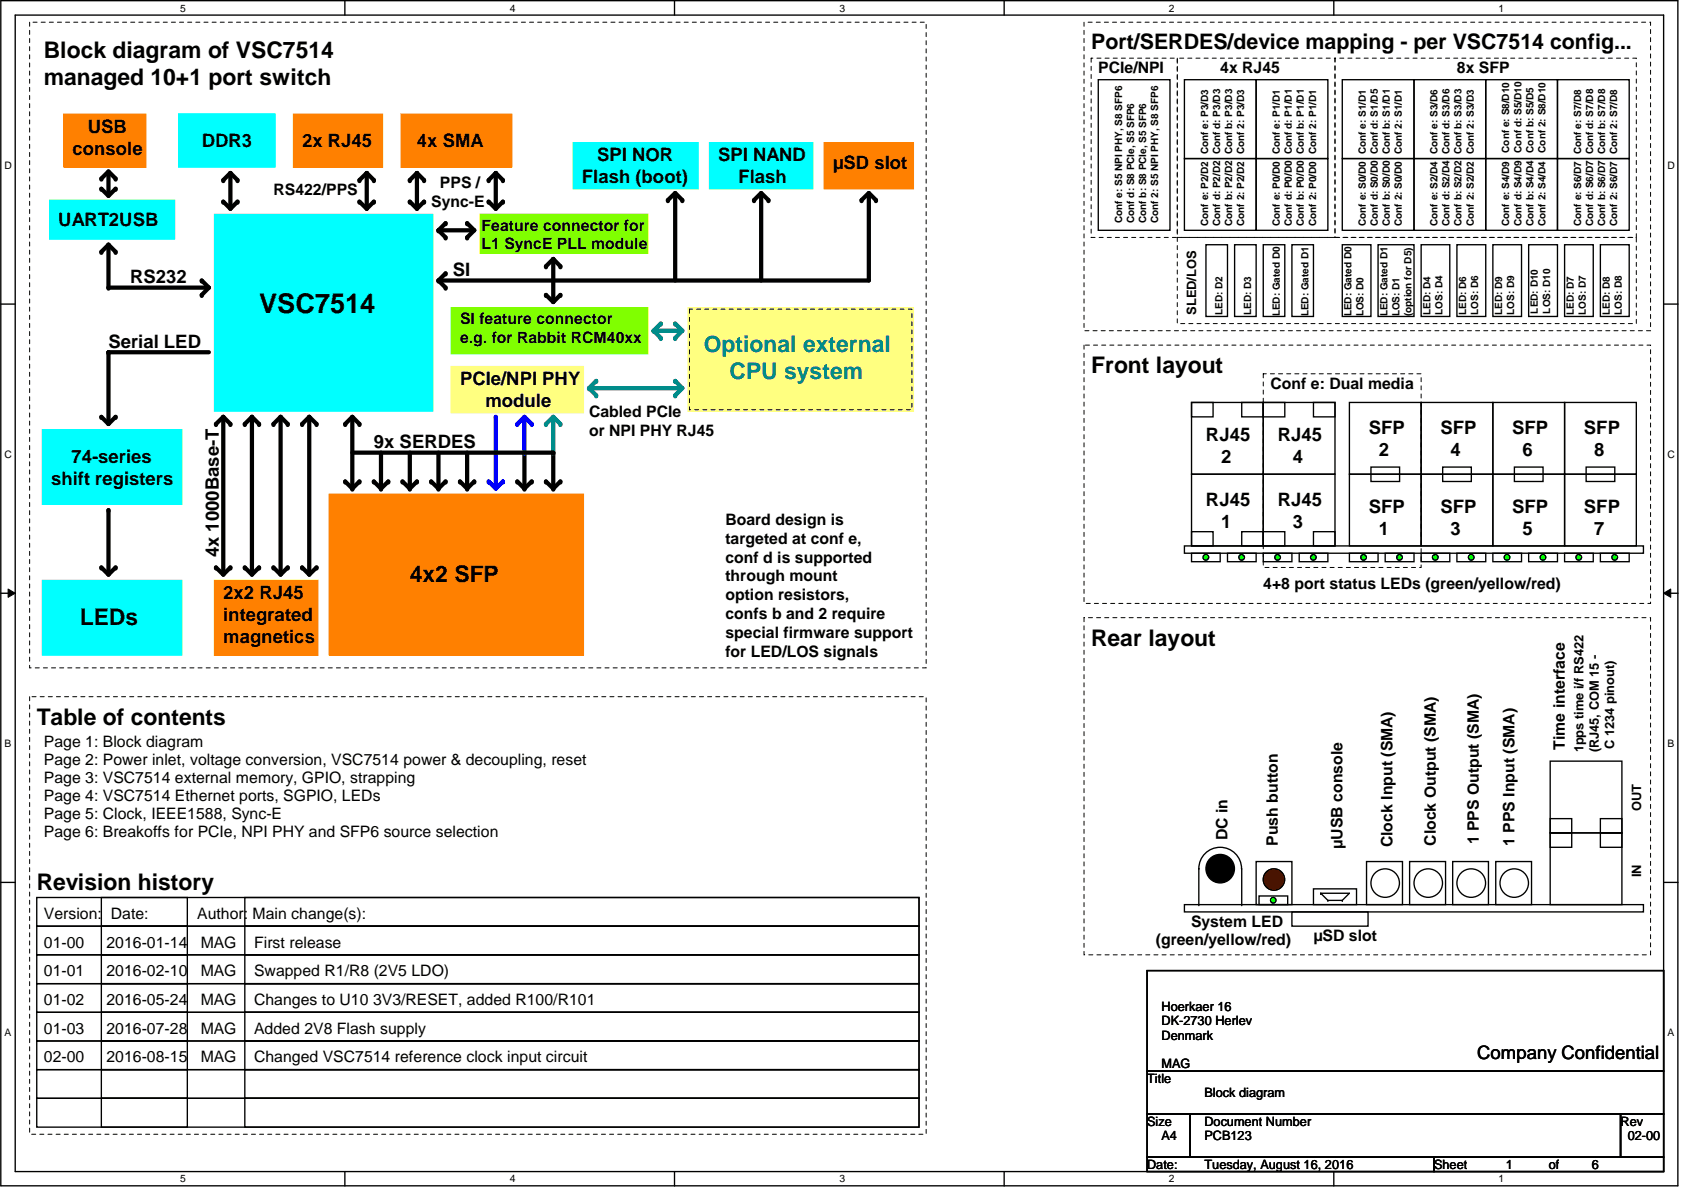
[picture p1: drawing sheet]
<svg xmlns="http://www.w3.org/2000/svg" width="420mm" height="297mm" viewBox="0 0 420 297" stroke-linecap="round" stroke-linejoin="round" font-family="sans-serif">
<path d="M.2 .2h418.7v295.8h-418.7zM3.8 3.8h411.5v288.6h-411.5z" fill="none" stroke="#000" stroke-width=".34"/>
<g fill="#fff">
<path d="M44.9 .6h1.5v2.8h-1.5z"/>
<path d="M44.9 292.8h1.5v2.9h-1.5z"/>
</g>
<path d="M86.1 .2v3.6M86.1 292.4v3.6" fill="none" stroke="#000" stroke-width=".34"/>
<g fill="#fff">
<path d="M127.2 .6h1.5v2.8h-1.5z"/>
<path d="M127.2 292.8h1.5v2.9h-1.5z"/>
</g>
<path d="M168.4 .2v3.6M168.4 292.4v3.6" fill="none" stroke="#000" stroke-width=".34"/>
<g fill="#fff">
<path d="M209.5 .6h1.5v2.8h-1.5z"/>
<path d="M209.5 292.8h1.5v2.9h-1.5z"/>
</g>
<path d="M250.7 .2v3.6M250.7 292.4v3.6" fill="none" stroke="#000" stroke-width=".34"/>
<g fill="#fff">
<path d="M291.8 .6h1.5v2.8h-1.5z"/>
<path d="M291.8 292.8h1.5v2.9h-1.5z"/>
</g>
<path d="M333 .2v3.6M333 292.4v3.6" fill="none" stroke="#000" stroke-width=".34"/>
<g fill="#fff">
<path d="M374.1 .6h1.5v2.8h-1.5z"/>
<path d="M374.1 292.8h1.5v2.9h-1.5z"/>
<path d="M1.1 39.8h1.9v2.9h-1.9z"/>
<path d="M416.3 39.8h1.8v2.9h-1.8z"/>
<path d="M1.1 112h1.9v2.9h-1.9z"/>
<path d="M416.3 112h1.8v2.9h-1.8z"/>
</g>
<path d="M.2 75.9h3.6M415.3 75.9h3.6" fill="none" stroke="#000" stroke-width=".34"/>
<g fill="#fff">
<path d="M1.1 184.1h1.8v2.9h-1.8z"/>
<path d="M416.3 184.1h1.7v2.9h-1.7z"/>
</g>
<path d="M.2 148.1h3.6M415.3 148.1h3.6" fill="none" stroke="#000" stroke-width=".34"/>
<path d="M2 147l1.8 1.1-1.8 1zM415.3 148.1l1.8-1.1v2.1z" fill="#000"/>
<path d="M2 147l1.8 1.1-1.8 1zM415.3 148.1l1.8-1.1v2.1z" fill="none" stroke="#000" stroke-width=".25"/>
<g fill="#fff">
<path d="M1.1 256.3h1.8v2.9h-1.8z"/>
<path d="M416.3 256.3h1.7v2.9h-1.7z"/>
</g>
<path d="M.2 220.3h3.6M415.3 220.3h3.6M286.4 242.3h128.9v25.1h-128.9zM286.4 267.4h128.9v10.7h-128.9zM286.4 278.1h10.7v10.7h-10.7zM297.1 278.1h107.5v10.7h-107.5zM404.6 278.1h10.7v10.7h-10.7zM286.4 288.8h71.6v3.6h-71.6zM358 288.8h57.3v3.6h-57.3z" fill="none" stroke="#000" stroke-width=".34"/>
<path d="M53.9 145.2h25.1v18h-25.1z" fill-rule="evenodd" fill="#ff8000"/>
<path d="M53.9 145.2h25.1v18h-25.1z" fill="none" stroke="#ff8000" stroke-width="1.1"/>
<path d="M7.4 5.5h223.8v161.2h-223.8z" fill="none" stroke="#000" stroke-width=".25" stroke-dasharray="1 1 1 1 1 1 1 1"/>
<path d="M53.9 53.9h53.7v48.4h-53.7z" fill-rule="evenodd" fill="#0ff"/>
<path d="M53.9 53.9h53.7v48.4h-53.7z" fill="none" stroke="#0ff" stroke-width="1.1"/>
<path d="M27.1 71.8h25M50.4 70l1.7 1.8M52.1 71.8l-1.7 1.8" fill="none" stroke="#000" stroke-width="1.1"/>
<g fill="#000">
<circle cx="27.1" cy="71.8" r=".53"/>
<circle cx="50.4" cy="70" r=".53"/>
<circle cx="50.4" cy="73.6" r=".53"/>
</g>
<path d="M11 107.6h34v17.9h-34z" fill-rule="evenodd" fill="#0ff"/>
<path d="M11 107.6h34v17.9h-34z" fill="none" stroke="#0ff" stroke-width="1.1"/>
<path d="M11 145.2h34v18h-34z" fill-rule="evenodd" fill="#0ff"/>
<path d="M11 145.2h34v18h-34z" fill="none" stroke="#0ff" stroke-width="1.1"/>
<path d="M52.1 87.9h-25v17.9M55.7 104.1v39.3M62.9 104.1v39.3M70.1 104.1v39.3M77.2 104.1v39.3M27.1 127.3v16.1M25.3 141.6l1.8 1.8M28.9 141.6l-1.8 1.8" fill="none" stroke="#000" stroke-width="1.1"/>
<g fill="#000">
<circle cx="27.1" cy="87.9" r=".53"/>
<circle cx="55.7" cy="104.1" r=".53"/>
<circle cx="62.9" cy="104.1" r=".53"/>
<circle cx="70.1" cy="104.1" r=".53"/>
<circle cx="77.2" cy="104.1" r=".53"/>
<circle cx="27.1" cy="127.3" r=".53"/>
<circle cx="25.3" cy="141.6" r=".53"/>
<circle cx="28.9" cy="141.6" r=".53"/>
</g>
<path d="M12.8 50.3h30.4v9h-30.4z" fill-rule="evenodd" fill="#0ff"/>
<path d="M12.8 50.3h30.4v9h-30.4z" fill="none" stroke="#0ff" stroke-width="1.1"/>
<path d="M27.1 61.1l-1.8 1.8M27.1 61.1l1.8 1.8M27.1 61.1v10.7" fill="none" stroke="#000" stroke-width="1.1"/>
<g fill="#000">
<circle cx="25.3" cy="62.9" r=".53"/>
<circle cx="27.1" cy="61.1" r=".53"/>
<circle cx="28.9" cy="62.9" r=".53"/>
</g>
<path d="M16.3 28.8h19.7v12.6h-19.7z" fill-rule="evenodd" fill="#ff8000"/>
<path d="M16.3 28.8h19.7v12.6h-19.7z" fill="none" stroke="#ff8000" stroke-width="1.1"/>
<path d="M25.3 44.6l1.8-1.8 1.8 1.8M25.3 47.1l1.8 1.8 1.8-1.8M27.1 43.2v5.4M25.3 104.1l1.8 1.7 1.8-1.7" fill="none" stroke="#000" stroke-width="1.1"/>
<g fill="#000">
<circle cx="25.3" cy="44.6" r=".53"/>
<circle cx="25.3" cy="47.1" r=".53"/>
<circle cx="27.1" cy="43.2" r=".53"/>
<circle cx="28.9" cy="47.1" r=".53"/>
<circle cx="28.9" cy="44.6" r=".53"/>
<circle cx="25.3" cy="104.1" r=".53"/>
<circle cx="28.9" cy="104.1" r=".53"/>
</g>
<path d="M143.5 36h30.4v10.7h-30.4z" fill-rule="evenodd" fill="#0ff"/>
<path d="M143.5 36h30.4v10.7h-30.4z" fill="none" stroke="#0ff" stroke-width="1.1"/>
<path d="M172.1 77.2h55.6v25.1h-55.6z" fill-rule="evenodd" fill="#ffff80"/>
<path d="M172.1 77.2h55.6v25.1h-55.6z" fill="none" stroke="#ffff80" stroke-width="1.1"/>
<path d="M270.6 5.5h141.5v77h-141.5zM172.1 77.2h55.6v25.1h-55.6zM270.6 86.1h141.5v64.5h-141.5zM7.4 173.9h223.8v109.2h-223.8z" fill="none" stroke="#000" stroke-width=".25" stroke-dasharray="1 1 1 1 1 1 1 1"/>
<g fill="none" stroke="#000" stroke-width=".34">
<path d="M274.2 19.9h17.9v37.6h-17.9zM295.7 19.9h17.9v19.7h-17.9zM313.6 19.9h17.9v19.7h-17.9zM335.1 19.9h17.9v19.7h-17.9zM353 19.9h17.9v19.7h-17.9zM370.9 19.9h17.9v19.7h-17.9zM388.8 19.9h17.9v19.7h-17.9zM295.7 39.6h17.9v17.9h-17.9zM313.6 39.6h17.9v17.9h-17.9zM335.1 39.6h17.9v17.9h-17.9zM353 39.6h17.9v17.9h-17.9zM370.9 39.6h17.9v17.9h-17.9z"/>
<path d="M388.8 39.6h17.9v17.9h-17.9zM308.2 61.1h5.4v17.9h-5.4zM315.4 61.1h5.3v17.9h-5.3zM322.5 61.1h5.4v17.9h-5.4zM335.1 61.1h7.2v17.9h-7.2zM344 61.1h9v17.9h-9zM354.8 61.1h7.1v17.9h-7.1zM363.7 61.1h7.2v17.9h-7.2zM372.7 61.1h7.1v17.9h-7.1zM381.6 61.1h7.2v17.9h-7.2zM390.6 61.1h7.2v17.9h-7.2zM399.5 61.1h7.2v17.9h-7.2z"/>
<path d="M297.5 100.5h17.9v17.9h-17.9zM297.5 100.5h5.3v3.6h-5.3zM297.5 118.4h17.9v17.9h-17.9zM310 100.5h5.4v3.6h-5.4zM315.4 100.5h17.9v17.9h-17.9zM315.4 100.5h5.3v3.6h-5.3zM315.4 118.4h17.9v17.9h-17.9zM327.9 100.5h5.4v3.6h-5.4zM336.9 118.4h17.9v17.9h-17.9zM336.9 100.5h17.9v17.9h-17.9zM342.3 116.6h7.1v3.6h-7.1zM354.8 118.4h17.9v17.9h-17.9z"/>
<path d="M354.8 100.5h17.9v17.9h-17.9zM360.2 116.6h7.1v3.6h-7.1zM372.7 118.4h17.9v17.9h-17.9zM372.7 100.5h17.9v17.9h-17.9zM378.1 116.6h7.1v3.6h-7.1zM390.6 118.4h17.9v17.9h-17.9zM390.6 100.5h17.9v17.9h-17.9zM396 116.6h7.1v3.6h-7.1zM295.7 136.3h114.6v1.8h-114.6zM297.5 132.7h5.3v3.6h-5.3zM310 132.7h5.4v3.6h-5.4zM315.4 132.7h5.3v3.6h-5.3z"/>
<path d="M327.9 132.7h5.4v3.6h-5.4zM9.2 224h220.2v7.2h-220.2zM9.2 231.2h220.2v7.1h-220.2zM9.2 238.3h220.2v7.2h-220.2zM25.3 224h21.5v7.2h-21.5zM25.3 231.2h21.5v7.1h-21.5zM25.3 238.3h21.5v7.2h-21.5zM61.1 224h168.3v7.2h-168.3zM61.1 231.2h168.3v7.1h-168.3zM61.1 238.3h168.3v7.2h-168.3zM9.2 245.5h220.2v7.2h-220.2zM9.2 252.7h220.2v7.1h-220.2z"/>
<path d="M9.2 259.8h220.2v7.2h-220.2zM25.3 245.5h21.5v7.2h-21.5zM25.3 252.7h21.5v7.1h-21.5zM25.3 259.8h21.5v7.2h-21.5zM61.1 245.5h168.3v7.2h-168.3zM61.1 252.7h168.3v7.1h-168.3zM61.1 259.8h168.3v7.2h-168.3zM9.2 267h220.2v7.2h-220.2zM9.2 274.2h220.2v7.1h-220.2zM25.3 267h21.5v7.2h-21.5zM25.3 274.2h21.5v7.1h-21.5zM61.1 267h168.3v7.2h-168.3z"/>
<path d="M61.1 274.2h168.3v7.1h-168.3z"/>
</g>
<circle cx="301" cy="139.1" r=".7" fill="#0f0"/>
<circle cx="301" cy="139.1" r=".7" fill="none" stroke="#0f0" stroke-width=".34"/>
<circle cx="301" cy="139.1" r=".7" fill="none" stroke="#000" stroke-width=".34"/>
<circle cx="310" cy="139.1" r=".7" fill="#0f0"/>
<circle cx="310" cy="139.1" r=".7" fill="none" stroke="#0f0" stroke-width=".34"/>
<g fill="none" stroke="#000" stroke-width=".34">
<path d="M306.4 138.1h7.2v2.1h-7.2z"/>
<circle cx="310" cy="139.1" r=".7"/>
</g>
<circle cx="318.9" cy="139.1" r=".7" fill="#0f0"/>
<circle cx="318.9" cy="139.1" r=".7" fill="none" stroke="#0f0" stroke-width=".34"/>
<g fill="none" stroke="#000" stroke-width=".34">
<path d="M297.5 138.1h7.1v2.1h-7.1zM315.4 138.1h7.1v2.1h-7.1z"/>
<circle cx="318.9" cy="139.1" r=".7"/>
</g>
<circle cx="327.9" cy="139.1" r=".7" fill="#0f0"/>
<circle cx="327.9" cy="139.1" r=".7" fill="none" stroke="#0f0" stroke-width=".34"/>
<g fill="none" stroke="#000" stroke-width=".34">
<path d="M324.3 138.1h7.2v2.1h-7.2z"/>
<circle cx="327.9" cy="139.1" r=".7"/>
</g>
<circle cx="340.4" cy="139.1" r=".7" fill="#0f0"/>
<circle cx="340.4" cy="139.1" r=".7" fill="none" stroke="#0f0" stroke-width=".34"/>
<circle cx="340.4" cy="139.1" r=".7" fill="none" stroke="#000" stroke-width=".34"/>
<circle cx="349.4" cy="139.1" r=".7" fill="#0f0"/>
<circle cx="349.4" cy="139.1" r=".7" fill="none" stroke="#0f0" stroke-width=".34"/>
<g fill="none" stroke="#000" stroke-width=".34">
<path d="M336.9 138.1h7.1v2.1h-7.1zM345.8 138.1h7.2v2.1h-7.2z"/>
<circle cx="349.4" cy="139.1" r=".7"/>
</g>
<circle cx="358.3" cy="139.1" r=".7" fill="#0f0"/>
<circle cx="358.3" cy="139.1" r=".7" fill="none" stroke="#0f0" stroke-width=".34"/>
<g fill="none" stroke="#000" stroke-width=".34">
<path d="M354.8 138.1h7.1v2.1h-7.1z"/>
<circle cx="358.3" cy="139.1" r=".7"/>
</g>
<circle cx="367.3" cy="139.1" r=".7" fill="#0f0"/>
<circle cx="367.3" cy="139.1" r=".7" fill="none" stroke="#0f0" stroke-width=".34"/>
<g fill="none" stroke="#000" stroke-width=".34">
<path d="M363.7 138.1h7.2v2.1h-7.2z"/>
<circle cx="367.3" cy="139.1" r=".7"/>
</g>
<circle cx="376.2" cy="139.1" r=".7" fill="#0f0"/>
<circle cx="376.2" cy="139.1" r=".7" fill="none" stroke="#0f0" stroke-width=".34"/>
<circle cx="376.2" cy="139.1" r=".7" fill="none" stroke="#000" stroke-width=".34"/>
<circle cx="385.2" cy="139.1" r=".7" fill="#0f0"/>
<circle cx="385.2" cy="139.1" r=".7" fill="none" stroke="#0f0" stroke-width=".34"/>
<g fill="none" stroke="#000" stroke-width=".34">
<path d="M372.7 138.1h7.1v2.1h-7.1zM381.6 138.1h7.2v2.1h-7.2z"/>
<circle cx="385.2" cy="139.1" r=".7"/>
</g>
<circle cx="394.1" cy="139.1" r=".7" fill="#0f0"/>
<circle cx="394.1" cy="139.1" r=".7" fill="none" stroke="#0f0" stroke-width=".34"/>
<circle cx="394.1" cy="139.1" r=".7" fill="none" stroke="#000" stroke-width=".34"/>
<circle cx="403.1" cy="139.1" r=".7" fill="#0f0"/>
<circle cx="403.1" cy="139.1" r=".7" fill="none" stroke="#0f0" stroke-width=".34"/>
<g fill="none" stroke="#000" stroke-width=".34">
<path d="M390.6 138.1h7.2v2.1h-7.2zM399.5 138.1h7.2v2.1h-7.2zM310 216.9a5.3 5.3 0 0 0-5.4-5.4 5.3 5.3 0 0 0-5.3 5.4v8.9M310 216.9v8.9M341.2 215.1h8.9v10.7h-8.9zM351.9 215.1h9v10.7h-9zM362.7 215.1h8.9v10.7h-8.9zM387 207.9h17.9v17.9h-17.9zM295.7 225.8h114.6v1.8h-114.6z"/>
<circle cx="403.1" cy="139.1" r=".7"/>
<circle cx="304.6" cy="216.8" r="1.78"/>
<circle cx="304.6" cy="216.8" r="3.6"/>
<circle cx="345.8" cy="220.4" r="3.6"/>
<circle cx="356.6" cy="220.4" r="3.6"/>
<circle cx="367.3" cy="220.4" r="3.6"/>
<circle cx="378" cy="220.4" r="3.6"/>
</g>
<path d="M315.4 93.3h39.4v48.3h-39.4zM270.6 154.2h141.5v84.1h-141.5z" fill="none" stroke="#000" stroke-width=".25" stroke-dasharray="1 1 1 1 1 1 1 1"/>
<g fill="#000">
<circle cx="304.6" cy="216.8" r="1.78"/>
<circle cx="304.6" cy="216.8" r="3.6"/>
</g>
<g fill="#000">
<circle cx="299.3" cy="225.8" r=".17"/>
<circle cx="310" cy="225.8" r=".17"/>
</g>
<circle cx="317.9" cy="224.7" r=".68" fill="#0f0"/>
<circle cx="317.9" cy="224.7" r=".68" fill="none" stroke="#0f0" stroke-width=".34"/>
<g fill="none" stroke="#000" stroke-width=".34">
<path d="M314.3 223.6h7.2v2.2h-7.2z"/>
<circle cx="317.9" cy="224.7" r=".68"/>
</g>
<circle cx="318" cy="219.5" r="2.67" fill="#800000"/>
<circle cx="318" cy="219.5" r="2.67" fill="none" stroke="#800000" stroke-width=".34"/>
<g fill="none" stroke="#000" stroke-width=".34">
<path d="M301.1 61.1h5.3v17.9h-5.3zM313.6 215.1h8.9v10.7h-8.9zM387 207.9h5.4v3.6h-5.4zM399.5 207.9h5.4v3.6h-5.4z"/>
<circle cx="318" cy="219.5" r="2.67"/>
</g>
<path d="M272.4 14.5h21.5v44.8h-21.5zM293.9 14.5h39.4v44.8h-39.4zM333.3 14.5h75.2v44.8h-75.2zM293.9 59.3h114.6v21.5h-114.6z" fill="none" stroke="#000" stroke-width=".25" stroke-dasharray="1 1 1 1 1 1 1 1"/>
<path d="M55.7 50.3l1.8 1.8 1.8-1.8" fill="none" stroke="#000" stroke-width="1.1"/>
<g fill="#000">
<circle cx="55.7" cy="50.3" r=".53"/>
<circle cx="59.3" cy="50.3" r=".53"/>
</g>
<path d="M45 28.8h23.3v12.6h-23.3z" fill-rule="evenodd" fill="#0ff"/>
<path d="M45 28.8h23.3v12.6h-23.3z" fill="none" stroke="#0ff" stroke-width="1.1"/>
<path d="M82.6 123.7h62.7v39.5h-62.7z" fill-rule="evenodd" fill="#ff8000"/>
<path d="M82.6 123.7h62.7v39.5h-62.7z" fill="none" stroke="#ff8000" stroke-width="1.1"/>
<path d="M113 91.9h32.3v10.7h-32.3z" fill-rule="evenodd" fill="#ffff80"/>
<path d="M113 91.9h32.3v10.7h-32.3z" fill="none" stroke="#ffff80" stroke-width="1.1"/>
<path d="M113 77.2h48.4v10.7h-48.4z" fill-rule="evenodd" fill="#80ff00"/>
<path d="M113 77.2h48.4v10.7h-48.4z" fill="none" stroke="#80ff00" stroke-width="1.1"/>
<path d="M147.1 96.9l1.7 1.8" fill="none" stroke="#008080" stroke-width="1.1"/>
<circle cx="148.8" cy="98.7" r=".53" fill="#008080"/>
<path d="M148.8 95.1l-1.7 1.8" fill="none" stroke="#008080" stroke-width="1.1"/>
<circle cx="148.8" cy="95.1" r=".53" fill="#008080"/>
<path d="M147.1 96.9h23.2" fill="none" stroke="#008080" stroke-width="1.1"/>
<circle cx="147.1" cy="96.9" r=".53" fill="#008080"/>
<path d="M170.3 96.9l-1.7 1.8" fill="none" stroke="#008080" stroke-width="1.1"/>
<circle cx="168.6" cy="98.7" r=".53" fill="#008080"/>
<path d="M168.6 95.1l1.7 1.8" fill="none" stroke="#008080" stroke-width="1.1"/>
<circle cx="168.6" cy="95.1" r=".53" fill="#008080"/>
<path d="M163.2 82.5h7.1" fill="none" stroke="#008080" stroke-width="1.1"/>
<circle cx="163.2" cy="82.5" r=".53" fill="#008080"/>
<path d="M165 80.8l-1.8 1.7" fill="none" stroke="#008080" stroke-width="1.1"/>
<circle cx="165" cy="80.8" r=".53" fill="#008080"/>
<path d="M163.2 82.5l1.8 1.9" fill="none" stroke="#008080" stroke-width="1.1"/>
<circle cx="165" cy="84.4" r=".53" fill="#008080"/>
<path d="M170.3 82.5l-1.7 1.9" fill="none" stroke="#008080" stroke-width="1.1"/>
<circle cx="168.6" cy="84.4" r=".53" fill="#008080"/>
<path d="M168.6 80.8l1.7 1.7" fill="none" stroke="#008080" stroke-width="1.1"/>
<circle cx="168.6" cy="80.8" r=".53" fill="#008080"/>
<path d="M177.5 36h25.1v10.7h-25.1z" fill-rule="evenodd" fill="#0ff"/>
<path d="M177.5 36h25.1v10.7h-25.1z" fill="none" stroke="#0ff" stroke-width="1.1"/>
<path d="M188.2 50l1.8-1.8 1.8 1.8M190 48.6v21.4" fill="none" stroke="#000" stroke-width="1.1"/>
<g fill="#000">
<circle cx="188.2" cy="50" r=".53"/>
<circle cx="190" cy="48.6" r=".53"/>
<circle cx="191.8" cy="50" r=".53"/>
</g>
<path d="M206.2 36h21.5v10.7h-21.5z" fill-rule="evenodd" fill="#ff8000"/>
<path d="M206.2 36h21.5v10.7h-21.5z" fill="none" stroke="#ff8000" stroke-width="1.1"/>
<path d="M57.5 43.2l-1.8 1.8M57.5 43.2v8.9M57.5 43.2l1.8 1.8M215.1 50l1.8-1.8 1.8 1.8M216.9 48.6v21.4" fill="none" stroke="#000" stroke-width="1.1"/>
<g fill="#000">
<circle cx="55.7" cy="45" r=".53"/>
<circle cx="57.5" cy="43.2" r=".53"/>
<circle cx="59.3" cy="45" r=".53"/>
<circle cx="215.1" cy="50" r=".53"/>
<circle cx="216.9" cy="48.6" r=".53"/>
<circle cx="218.7" cy="50" r=".53"/>
</g>
<path d="M73.6 28.8h21.5v12.6h-21.5z" fill-rule="evenodd" fill="#ff8000"/>
<path d="M73.6 28.8h21.5v12.6h-21.5z" fill="none" stroke="#ff8000" stroke-width="1.1"/>
<path d="M100.5 28.8h26.9v12.6h-26.9z" fill-rule="evenodd" fill="#ff8000"/>
<path d="M100.5 28.8h26.9v12.6h-26.9z" fill="none" stroke="#ff8000" stroke-width="1.1"/>
<path d="M102.3 50.3l1.8 1.8M104.1 43.2l1.8 1.8M104.1 43.2l-1.8 1.8M104.1 43.2v8.9M105.9 50.3l-1.8 1.8" fill="none" stroke="#000" stroke-width="1.1"/>
<g fill="#000">
<circle cx="102.3" cy="50.3" r=".53"/>
<circle cx="102.3" cy="45" r=".53"/>
<circle cx="104.1" cy="43.2" r=".53"/>
<circle cx="105.9" cy="50.3" r=".53"/>
<circle cx="105.9" cy="45" r=".53"/>
</g>
<path d="M120.2 53.9h41.2v9h-41.2z" fill-rule="evenodd" fill="#80ff00"/>
<path d="M120.2 53.9h41.2v9h-41.2z" fill="none" stroke="#80ff00" stroke-width="1.1"/>
<g fill="none" stroke="#000" stroke-width="1.1">
<path d="M109.5 57.5l1.7 1.8M109.5 57.5h8.9M111.2 55.7l-1.7 1.8M116.6 55.7l1.8 1.8M118.4 57.5l-1.8 1.8M122 50.3l1.8 1.8M123.8 43.2l-1.8 1.8M123.8 43.2l1.7 1.8M123.8 43.2v8.9M125.5 50.3l-1.7 1.8M166.7 50l1.9-1.8 1.7 1.8M168.6 48.6v21.4"/>
<path d="M109.5 70l1.7 1.8M109.5 70h107.4M111.2 68.2l-1.7 1.8M136.3 73.6l1.8 1.8M138.1 64.6l-1.8 1.9M138.1 64.6v10.8M138.1 64.6l1.8 1.9M139.9 73.6l-1.8 1.8M53.9 105.8l1.8-1.7 1.8 1.7M61.1 105.8l1.8-1.7 1.8 1.7M68.3 105.8l1.8-1.7 1.7 1.7M75.4 105.8l1.8-1.7 1.8 1.7"/>
<path d="M88 104.1l1.7 1.7M88 104.1l-1.8 1.7M88 104.1v17.9M95.1 113v9M102.3 113v9M109.5 113v9M116.6 113v9M130.9 113v9M138.1 113v9M86.2 120.2l1.8 1.8M89.7 120.2l-1.7 1.8M93.3 120.2l1.8 1.8"/>
<path d="M96.9 120.2l-1.8 1.8M100.5 120.2l1.8 1.8M104.1 120.2l-1.8 1.8M107.6 120.2l1.9 1.8M111.2 120.2l-1.7 1.8M114.8 120.2l1.8 1.8M118.4 120.2l-1.8 1.8M129.1 120.2l1.8 1.8M132.7 120.2l-1.8 1.8M136.3 120.2l1.8 1.8M139.9 120.2l-1.8 1.8M53.9 141.6l1.8 1.8 1.8-1.8"/>
<path d="M61.1 141.6l1.8 1.8 1.8-1.8M68.3 141.6l1.8 1.8 1.7-1.8M75.4 141.6l1.8 1.8 1.8-1.8"/>
</g>
<g fill="#000">
<circle cx="109.5" cy="57.5" r=".53"/>
<circle cx="111.2" cy="55.7" r=".53"/>
<circle cx="111.2" cy="59.3" r=".53"/>
<circle cx="116.6" cy="59.3" r=".53"/>
<circle cx="116.6" cy="55.7" r=".53"/>
<circle cx="122" cy="50.3" r=".53"/>
<circle cx="122" cy="45" r=".53"/>
<circle cx="123.8" cy="43.2" r=".53"/>
<circle cx="125.5" cy="45" r=".53"/>
<circle cx="125.5" cy="50.3" r=".53"/>
<circle cx="166.7" cy="50" r=".53"/>
<circle cx="168.6" cy="48.6" r=".53"/>
<circle cx="170.3" cy="50" r=".53"/>
<circle cx="109.5" cy="70" r=".53"/>
<circle cx="111.2" cy="71.8" r=".53"/>
<circle cx="111.2" cy="68.2" r=".53"/>
<circle cx="136.3" cy="73.6" r=".53"/>
<circle cx="136.3" cy="66.5" r=".53"/>
<circle cx="138.1" cy="64.6" r=".53"/>
<circle cx="139.9" cy="73.6" r=".53"/>
<circle cx="139.9" cy="66.5" r=".53"/>
<circle cx="53.9" cy="105.8" r=".53"/>
<circle cx="57.5" cy="105.8" r=".53"/>
<circle cx="61.1" cy="105.8" r=".53"/>
<circle cx="64.7" cy="105.8" r=".53"/>
<circle cx="68.3" cy="105.8" r=".53"/>
<circle cx="71.8" cy="105.8" r=".53"/>
<circle cx="75.4" cy="105.8" r=".53"/>
<circle cx="79" cy="105.8" r=".53"/>
<circle cx="86.2" cy="105.8" r=".53"/>
<circle cx="89.7" cy="105.8" r=".53"/>
<circle cx="86.2" cy="120.2" r=".53"/>
<circle cx="88" cy="122" r=".53"/>
<circle cx="89.7" cy="120.2" r=".53"/>
<circle cx="93.3" cy="120.2" r=".53"/>
<circle cx="95.1" cy="122" r=".53"/>
<circle cx="96.9" cy="120.2" r=".53"/>
<circle cx="100.5" cy="120.2" r=".53"/>
<circle cx="102.3" cy="122" r=".53"/>
<circle cx="104.1" cy="120.2" r=".53"/>
<circle cx="107.6" cy="120.2" r=".53"/>
<circle cx="109.5" cy="122" r=".53"/>
<circle cx="111.2" cy="120.2" r=".53"/>
<circle cx="114.8" cy="120.2" r=".53"/>
<circle cx="116.6" cy="122" r=".53"/>
<circle cx="118.4" cy="120.2" r=".53"/>
<circle cx="129.1" cy="120.2" r=".53"/>
<circle cx="130.9" cy="122" r=".53"/>
<circle cx="132.7" cy="120.2" r=".53"/>
<circle cx="136.3" cy="120.2" r=".53"/>
<circle cx="138.1" cy="122" r=".53"/>
<circle cx="139.9" cy="120.2" r=".53"/>
<circle cx="53.9" cy="141.6" r=".53"/>
<circle cx="57.5" cy="141.6" r=".53"/>
<circle cx="61.1" cy="141.6" r=".53"/>
<circle cx="64.7" cy="141.6" r=".53"/>
<circle cx="68.3" cy="141.6" r=".53"/>
<circle cx="71.8" cy="141.6" r=".53"/>
<circle cx="75.4" cy="141.6" r=".53"/>
<circle cx="79" cy="141.6" r=".53"/>
</g>
<path d="M122 120.2l1.8 1.8" fill="none" stroke="#00f" stroke-width="1.1"/>
<circle cx="122" cy="120.2" r=".53" fill="#00f"/>
<path d="M123.8 104.1v17.9" fill="none" stroke="#00f" stroke-width="1.1"/>
<circle cx="123.8" cy="104.1" r=".53" fill="#00f"/>
<path d="M125.5 120.2l-1.7 1.8" fill="none" stroke="#00f" stroke-width="1.1"/>
<circle cx="125.5" cy="120.2" r=".53" fill="#00f"/>
<path d="M130.9 104.1l1.8 1.7" fill="none" stroke="#00f" stroke-width="1.1"/>
<circle cx="132.7" cy="105.8" r=".53" fill="#00f"/>
<path d="M130.9 104.1v8.9" fill="none" stroke="#00f" stroke-width="1.1"/>
<circle cx="130.9" cy="113" r=".53" fill="#00f"/>
<path d="M130.9 104.1l-1.8 1.7" fill="none" stroke="#00f" stroke-width="1.1"/>
<circle cx="129.1" cy="105.8" r=".53" fill="#00f"/>
<path d="M89.7 50.3l1.9 1.8M91.6 43.2l-1.9 1.8M91.6 43.2l1.7 1.8M91.6 43.2v8.9M93.3 50.3l-1.7 1.8" fill="none" stroke="#000" stroke-width="1.1"/>
<g fill="#000">
<circle cx="89.7" cy="50.3" r=".53"/>
<circle cx="89.7" cy="45" r=".53"/>
<circle cx="91.6" cy="43.2" r=".53"/>
<circle cx="93.3" cy="50.3" r=".53"/>
<circle cx="93.3" cy="45" r=".53"/>
</g>
<path d="M138.1 104.1l1.8 1.7" fill="none" stroke="#008080" stroke-width="1.1"/>
<circle cx="139.9" cy="105.8" r=".53" fill="#008080"/>
<path d="M138.1 104.1v8.9" fill="none" stroke="#008080" stroke-width="1.1"/>
<circle cx="138.1" cy="113" r=".53" fill="#008080"/>
<path d="M138.1 104.1l-1.8 1.7" fill="none" stroke="#008080" stroke-width="1.1"/>
<circle cx="136.3" cy="105.8" r=".53" fill="#008080"/>
<path d="M88 113h50.1" fill="none" stroke="#000" stroke-width="1.1"/>
<g fill="#000">
<circle cx="138.1" cy="113" r=".53"/>
<circle cx="329.7" cy="223" r=".17"/>
<circle cx="331.5" cy="224.7" r=".17"/>
<circle cx="335.1" cy="224.7" r=".17"/>
</g>
<path d="M387 190h17.9v17.9h-17.9zM373.4 215.1h8.9v10.7h-8.9zM387 204.3h5.4v3.6h-5.4zM399.5 204.3h5.4v3.6h-5.4zM322.5 227.6h19v3.6h-19zM327.9 221.9h10.8v3.9h-10.8zM329.7 223h7.2l-1.8 1.7h-3.6z" fill="none" stroke="#000" stroke-width=".34"/>
<text font-size="6.8" x="64.7" y="78.1">VSC7514</text>
<g font-size="5.7">
<text x="11" y="14.4">Block diagram of VSC7514</text>
<text x="11" y="21.2">managed 10+1 port switch</text>
<text x="272.4" y="93.2">Front layout</text>
<text x="102.3" y="145.2">4x2 SFP</text>
<text x="19.9" y="155.9">LEDs</text>
<text x="272.4" y="161.3">Rear layout</text>
<text x="9.2" y="181">Table of contents</text>
<text x="9.2" y="222.2">Revision history</text>
</g>
<g font-size="5.7" fill="#008080">
<text x="175.7" y="87.8">Optional external</text>
<text x="182.1" y="94.6">CPU system</text>
</g>
<text font-size="5.3" x="272.4" y="12.3">Port/SERDES/device mapping - per VSC7514 config...</text>
<g font-size="4.6">
<text x="21.9" y="33.1">USB</text>
<text x="18.1" y="38.6">console</text>
<text x="50.4" y="36.7">DDR3</text>
<text x="75.4" y="36.7">2x RJ45</text>
<text x="104.1" y="36.7">4x SMA</text>
<text x="149.1" y="40.3">SPI NOR</text>
<text x="179.3" y="40.3">SPI NAND</text>
<text x="145.3" y="45.7">Flash (boot)</text>
<text x="184.4" y="45.7">Flash</text>
<text x="207.9" y="42.1">µSD slot</text>
<text x="14.6" y="56.4">UART2USB</text>
<text x="32.5" y="70.7">RS232</text>
<text x="113" y="68.9">SI</text>
<text x="27.1" y="86.8">Serial LED</text>
<text x="114.8" y="96.1">PCIe/NPI PHY</text>
<text x="121.2" y="101.6">module</text>
<text x="93.3" y="111.9">9x SERDES</text>
<text x="301.1" y="110.1">RJ45</text>
<text x="319" y="110.1">RJ45</text>
<text x="341.7" y="108.3">SFP</text>
<text x="344.2" y="113.8">2</text>
<text x="359.6" y="108.3">SFP</text>
<text x="362.2" y="113.8">4</text>
<text x="377.5" y="108.3">SFP</text>
<text x="380.1" y="113.8">6</text>
<text x="395.4" y="108.3">SFP</text>
<text x="398" y="113.8">8</text>
<text x="17.9" y="115.5">74-series</text>
<text x="304.9" y="115.6">2</text>
<text x="322.8" y="115.6">4</text>
<text x="12.8" y="120.9">shift registers</text>
<text x="301.1" y="126.2">RJ45</text>
<text x="304.9" y="131.7">1</text>
<text x="319" y="126.2">RJ45</text>
<text x="322.8" y="131.7">3</text>
<text x="341.7" y="128">SFP</text>
<text x="359.6" y="128">SFP</text>
<text x="377.5" y="128">SFP</text>
<text x="395.4" y="128">SFP</text>
<text x="344.2" y="133.5">1</text>
<text x="362.2" y="133.5">3</text>
<text x="380.1" y="133.5">5</text>
<text x="398" y="133.5">7</text>
<text x="54.6" y="139.1" transform="rotate(-90 54.6 139.1)">4x 1000Base-T</text>
<text x="55.7" y="149.5">2x2 RJ45</text>
<text x="55.7" y="155">integrated</text>
<text x="55.7" y="160.4">magnetics</text>
<text x="368.8" y="264.3">Company Confidential</text>
</g>
<g font-size="3.9">
<text x="274.2" y="18.2">PCIe/NPI</text>
<text x="304.6" y="18.2">4x RJ45</text>
<text x="363.7" y="18.2">8x SFP</text>
<text x="109.8" y="46.9">PPS /</text>
<text x="68.3" y="48.6">RS422/PPS</text>
<text x="107.6" y="51.6">Sync-E</text>
<text x="120.2" y="57.6">Feature connector for</text>
<text x="120.2" y="62.3">L1 SyncE PLL module</text>
<text x="114.8" y="80.9">SI feature connector</text>
<text x="114.8" y="85.6">e.g. for Rabbit RCM40xx</text>
<text x="317.2" y="97">Conf e: Dual media</text>
<text x="147.1" y="104.1">Cabled PCIe</text>
<text x="147.1" y="108.8">or NPI PHY RJ45</text>
<text x="181.1" y="131">Board design is</text>
<text x="181.1" y="135.7">targeted at conf e,</text>
<text x="181.1" y="140.4">conf d is supported</text>
<text x="181.1" y="145.1">through mount</text>
<text x="181.1" y="149.8">option resistors,</text>
<text x="315.4" y="147.1">4+8 port status LEDs (green/yellow/red)</text>
<text x="181.1" y="154.5">confs b and 2 require</text>
<text x="181.1" y="159.2">special firmware support</text>
<text x="181.1" y="163.9">for LED/LOS signals</text>
<text x="11" y="186.4">Page 1: Block diagram</text>
<text x="11" y="190.9">Page 2: Power inlet, voltage conversion, VSC7514 power &amp; decoupling, reset</text>
<text x="390.6" y="187.2" transform="rotate(-90 390.6 187.2)">Time interface</text>
<text x="11" y="195.5">Page 3: VSC7514 external memory, GPIO, strapping</text>
<text x="11" y="200">Page 4: VSC7514 Ethernet ports, SGPIO, LEDs</text>
<text x="11" y="204.5">Page 5: Clock, IEEE1588, Sync-E</text>
<text x="11" y="209">Page 6: Breakoffs for PCIe, NPI PHY and SFP6 source selection</text>
<text x="306.5" y="209.7" transform="rotate(-90 306.5 209.7)">DC in</text>
<text x="319" y="211.1" transform="rotate(-90 319 211.1)">Push button</text>
<text x="335.1" y="211.8" transform="rotate(-90 335.1 211.8)">µUSB console</text>
<text x="347.7" y="211.5" transform="rotate(-90 347.7 211.5)">Clock Input (SMA)</text>
<text x="358.4" y="211.1" transform="rotate(-90 358.4 211.1)">Clock Output (SMA)</text>
<text x="369.2" y="210.8" transform="rotate(-90 369.2 210.8)">1 PPS Output (SMA)</text>
<text x="378.1" y="211.1" transform="rotate(-90 378.1 211.1)">1 PPS Input (SMA)</text>
<text x="11" y="229.4">Version: Date:</text>
<text x="49.2" y="229.4">Author: Main change(s):</text>
<text x="297.3" y="231.3">System LED</text>
<text x="11" y="236.5">01-00</text>
<text x="26.6" y="236.5">2016-01-14</text>
<text x="50.1" y="236.5">MAG</text>
<text x="63.4" y="236.5">First release</text>
<text x="288.5" y="236">(green/yellow/red)</text>
<text x="327.9" y="234.9">µSD slot</text>
<text x="11" y="243.7">01-01</text>
<text x="26.6" y="243.7">2016-02-10</text>
<text x="50.1" y="243.7">MAG</text>
<text x="63.4" y="243.7">Swapped R1/R8 (2V5 LDO)</text>
<text x="11" y="250.9">01-02</text>
<text x="26.6" y="250.9">2016-05-24</text>
<text x="50.1" y="250.9">MAG</text>
<text x="63.4" y="250.9">Changes to U10 3V3/RESET, added R100/R101</text>
<text x="11" y="258">01-03</text>
<text x="26.6" y="258">2016-07-28</text>
<text x="50.1" y="258">MAG</text>
<text x="63.4" y="258">Added 2V8 Flash supply</text>
<text x="11" y="265.2">02-00</text>
<text x="26.6" y="265.2">2016-08-15</text>
<text x="50.1" y="265.2">MAG</text>
<text x="63.4" y="265.2">Changed VSC7514 reference clock input circuit</text>
</g>
<g font-size="3.2">
<text x="298.7" y="78.6" transform="rotate(-90 298.7 78.6)">SLED/LOS</text>
<text x="395.3" y="187.8" transform="rotate(-90 395.3 187.8)">1pps time i/f RS422</text>
<text x="399.2" y="187.8" transform="rotate(-90 399.2 187.8)">(RJ45, COM 15 -</text>
<text x="403" y="186.9" transform="rotate(-90 403 186.9)">C 1234 pinout)</text>
<text x="409.7" y="202.4" transform="rotate(-90 409.7 202.4)">OUT</text>
<text x="409.7" y="219" transform="rotate(-90 409.7 219)">IN</text>
<text x="290" y="252.3">Hoerkaer 16</text>
<text x="290" y="255.9">DK-2730 Herlev</text>
<text x="290" y="259.5">Denmark</text>
<text x="290" y="266.7">MAG</text>
<text x="286.4" y="270.3">Title</text>
<text x="300.7" y="273.8">Block diagram</text>
<text x="286.4" y="281">Size</text>
<text x="300.7" y="281">Document Number</text>
<text x="404.6" y="281">Rev</text>
<text x="290" y="284.6">A4</text>
<text x="300.7" y="284.6">PCB123</text>
<text x="406.3" y="284.6">02-00</text>
<text x="286.4" y="291.7">Date:</text>
<text x="300.7" y="291.7">Tuesday, August 16, 2016</text>
<text x="358" y="291.7">Sheet</text>
<text x="375.9" y="291.7">1</text>
<text x="386.7" y="291.7">of</text>
<text x="397.4" y="291.7">6</text>
</g>
<g font-size="2.6">
<text x="44.9" y="2.9">5</text>
<text x="127.2" y="2.9">4</text>
<text x="209.5" y="2.9">3</text>
<text x="291.8" y="2.9">2</text>
<text x="374.1" y="2.9">1</text>
<text x="1.1" y="42.2">D</text>
<text x="416.3" y="42.2">D</text>
<text x="1.1" y="114.3">C</text>
<text x="416.3" y="114.3">C</text>
<text x="1.1" y="186.5">B</text>
<text x="416.3" y="186.5">B</text>
<text x="1.1" y="258.7">A</text>
<text x="416.3" y="258.7">A</text>
<text x="44.9" y="295.1">5</text>
<text x="127.2" y="295.1">4</text>
<text x="209.5" y="295.1">3</text>
<text x="291.8" y="295.1">2</text>
<text x="374.1" y="295.1">1</text>
</g>
<g font-size="2.5">
<text x="301.6" y="38.5" transform="rotate(-90 301.6 38.5)">Conf e: P3/D3</text>
<text x="304.6" y="38.5" transform="rotate(-90 304.6 38.5)">Conf d: P3/D3</text>
<text x="307.6" y="38.5" transform="rotate(-90 307.6 38.5)">Conf b: P3/D3</text>
<text x="310.6" y="38.5" transform="rotate(-90 310.6 38.5)">Conf 2: P3/D3</text>
<text x="319.5" y="38.5" transform="rotate(-90 319.5 38.5)">Conf e: P1/D1</text>
<text x="322.5" y="38.5" transform="rotate(-90 322.5 38.5)">Conf d: P1/D1</text>
<text x="325.5" y="38.5" transform="rotate(-90 325.5 38.5)">Conf b: P1/D1</text>
<text x="328.5" y="38.5" transform="rotate(-90 328.5 38.5)">Conf 2: P1/D1</text>
<text x="341" y="38.5" transform="rotate(-90 341 38.5)">Conf e: S1/D1</text>
<text x="344" y="38.5" transform="rotate(-90 344 38.5)">Conf d: S1/D5</text>
<text x="347" y="38.5" transform="rotate(-90 347 38.5)">Conf b: S1/D1</text>
<text x="350" y="38.5" transform="rotate(-90 350 38.5)">Conf 2: S1/D1</text>
<text x="358.9" y="38.5" transform="rotate(-90 358.9 38.5)">Conf e: S3/D6</text>
<text x="361.9" y="38.5" transform="rotate(-90 361.9 38.5)">Conf d: S3/D6</text>
<text x="364.9" y="38.5" transform="rotate(-90 364.9 38.5)">Conf b: S3/D3</text>
<text x="367.9" y="38.5" transform="rotate(-90 367.9 38.5)">Conf 2: S3/D3</text>
<text x="376.8" y="38.1" transform="rotate(-90 376.8 38.1)">Conf e: S8/D10</text>
<text x="379.8" y="38.1" transform="rotate(-90 379.8 38.1)">Conf d: S5/D10</text>
<text x="382.8" y="38.1" transform="rotate(-90 382.8 38.1)">Conf b: S5/D5</text>
<text x="385.8" y="38.1" transform="rotate(-90 385.8 38.1)">Conf 2: S8/D10</text>
<text x="394.7" y="38.5" transform="rotate(-90 394.7 38.5)">Conf e: S7/D8</text>
<text x="397.7" y="38.5" transform="rotate(-90 397.7 38.5)">Conf d: S7/D8</text>
<text x="400.7" y="38.5" transform="rotate(-90 400.7 38.5)">Conf b: S7/D8</text>
<text x="403.7" y="38.5" transform="rotate(-90 403.7 38.5)">Conf 2: S7/D8</text>
<text x="280.1" y="55.7" transform="rotate(-90 280.1 55.7)">Conf e: S5 NPI PHY, S8 SFP6</text>
<text x="283.1" y="55.7" transform="rotate(-90 283.1 55.7)">Conf d: S8 PCIe, S5 SFP6</text>
<text x="286.1" y="55.7" transform="rotate(-90 286.1 55.7)">Conf b: S8 PCIe, S5 SFP6</text>
<text x="289.1" y="55.7" transform="rotate(-90 289.1 55.7)">Conf 2: S5 NPI PHY, S8 SFP6</text>
<text x="301.6" y="56.4" transform="rotate(-90 301.6 56.4)">Conf e: P2/D2</text>
<text x="304.6" y="56.4" transform="rotate(-90 304.6 56.4)">Conf d: P2/D2</text>
<text x="307.6" y="56.4" transform="rotate(-90 307.6 56.4)">Conf b: P2/D2</text>
<text x="310.6" y="56.4" transform="rotate(-90 310.6 56.4)">Conf 2: P2/D2</text>
<text x="319.5" y="56.4" transform="rotate(-90 319.5 56.4)">Conf e: P0/D0</text>
<text x="322.5" y="56.4" transform="rotate(-90 322.5 56.4)">Conf d: P0/D0</text>
<text x="325.5" y="56.4" transform="rotate(-90 325.5 56.4)">Conf b: P0/D0</text>
<text x="328.5" y="56.4" transform="rotate(-90 328.5 56.4)">Conf 2: P0/D0</text>
<text x="341" y="56.4" transform="rotate(-90 341 56.4)">Conf e: S0/D0</text>
<text x="344" y="56.4" transform="rotate(-90 344 56.4)">Conf d: S0/D0</text>
<text x="347" y="56.4" transform="rotate(-90 347 56.4)">Conf b: S0/D0</text>
<text x="350" y="56.4" transform="rotate(-90 350 56.4)">Conf 2: S0/D0</text>
<text x="358.9" y="56.4" transform="rotate(-90 358.9 56.4)">Conf e: S2/D4</text>
<text x="361.9" y="56.4" transform="rotate(-90 361.9 56.4)">Conf d: S2/D4</text>
<text x="364.9" y="56.4" transform="rotate(-90 364.9 56.4)">Conf b: S2/D2</text>
<text x="367.9" y="56.4" transform="rotate(-90 367.9 56.4)">Conf 2: S2/D2</text>
<text x="376.8" y="56.4" transform="rotate(-90 376.8 56.4)">Conf e: S4/D9</text>
<text x="379.8" y="56.4" transform="rotate(-90 379.8 56.4)">Conf d: S4/D9</text>
<text x="382.8" y="56.4" transform="rotate(-90 382.8 56.4)">Conf b: S4/D4</text>
<text x="385.8" y="56.4" transform="rotate(-90 385.8 56.4)">Conf 2: S4/D4</text>
<text x="394.7" y="56.4" transform="rotate(-90 394.7 56.4)">Conf e: S6/D7</text>
<text x="397.7" y="56.4" transform="rotate(-90 397.7 56.4)">Conf d: S6/D7</text>
<text x="400.7" y="56.4" transform="rotate(-90 400.7 56.4)">Conf b: S6/D7</text>
<text x="403.7" y="56.4" transform="rotate(-90 403.7 56.4)">Conf 2: S6/D7</text>
<text x="305.2" y="78.6" transform="rotate(-90 305.2 78.6)">LED: D2</text>
<text x="312.3" y="78.6" transform="rotate(-90 312.3 78.6)">LED: D3</text>
<text x="319.5" y="79" transform="rotate(-90 319.5 79)">LED: Gated D0</text>
<text x="326.7" y="79" transform="rotate(-90 326.7 79)">LED: Gated D1</text>
<text x="337.4" y="79" transform="rotate(-90 337.4 79)">LED: Gated D0</text>
<text x="340.4" y="79" transform="rotate(-90 340.4 79)">LOS: D0</text>
<text x="346.4" y="79" transform="rotate(-90 346.4 79)">LED: Gated D1</text>
<text x="349.4" y="79" transform="rotate(-90 349.4 79)">LOS: D1</text>
<text x="352.4" y="79" transform="rotate(-90 352.4 79)">(option for D5)</text>
<text x="357.1" y="78.6" transform="rotate(-90 357.1 78.6)">LED: D4</text>
<text x="360.1" y="78.6" transform="rotate(-90 360.1 78.6)">LOS: D4</text>
<text x="366" y="78.6" transform="rotate(-90 366 78.6)">LED: D6</text>
<text x="369.1" y="78.6" transform="rotate(-90 369.1 78.6)">LOS: D6</text>
<text x="375" y="78.6" transform="rotate(-90 375 78.6)">LED: D9</text>
<text x="378" y="78.6" transform="rotate(-90 378 78.6)">LOS: D9</text>
<text x="384" y="78.3" transform="rotate(-90 384 78.3)">LED: D10</text>
<text x="387" y="78.3" transform="rotate(-90 387 78.3)">LOS: D10</text>
<text x="392.9" y="78.6" transform="rotate(-90 392.9 78.6)">LED: D7</text>
<text x="395.9" y="78.6" transform="rotate(-90 395.9 78.6)">LOS: D7</text>
<text x="401.9" y="78.6" transform="rotate(-90 401.9 78.6)">LED: D8</text>
<text x="404.9" y="78.6" transform="rotate(-90 404.9 78.6)">LOS: D8</text>
</g>
</svg>
